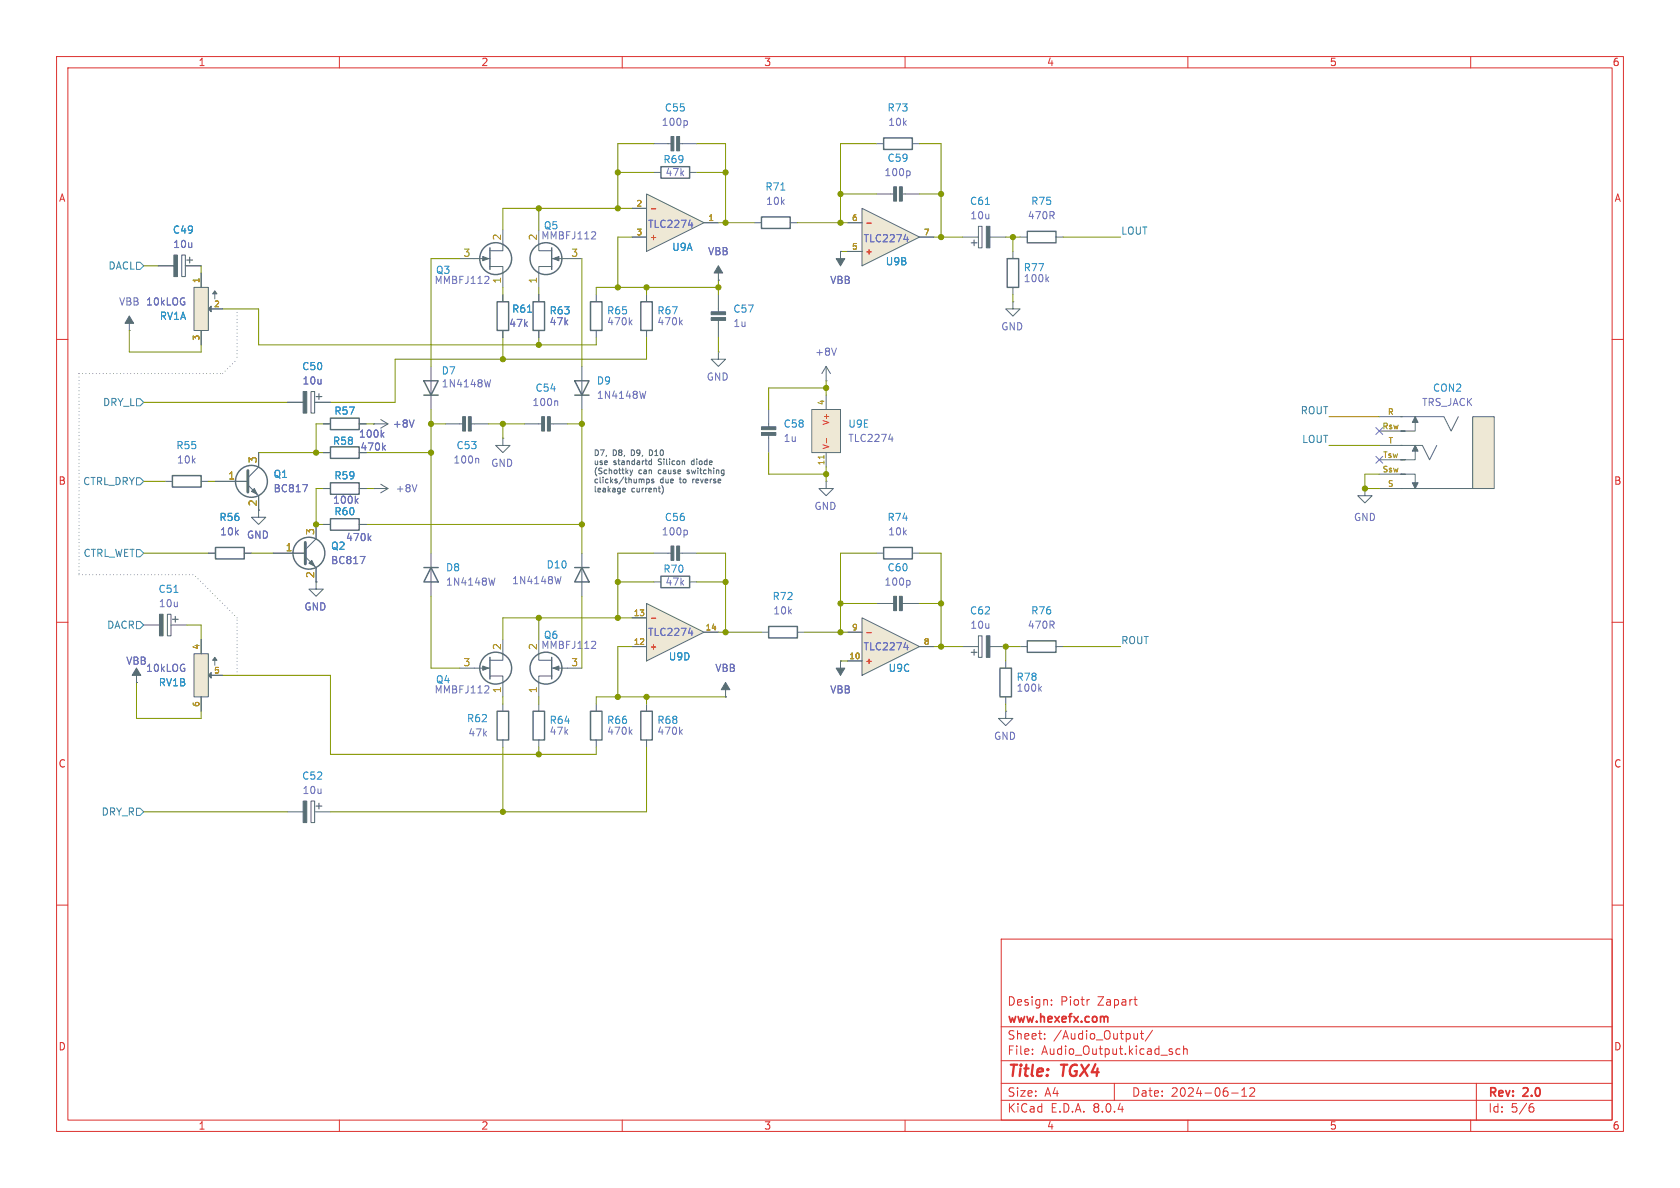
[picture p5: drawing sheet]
<svg xmlns="http://www.w3.org/2000/svg" width="297mm" height="210mm" viewBox="0 0 297 210" stroke-linecap="round" stroke-linejoin="round" font-family="sans-serif">
<g fill="none" stroke="#dc322f" stroke-width=".18">
<path d="M10 10h277v190h-277zM12 12h273v186h-273zM60 10v2M110 10v2M160 10v2M210 10v2M260 10v2M10 60h2M285 60h2M10 110h2M285 110h2M10 160h2"/>
<path d="M285 160h2M177 166h108v32h-108zM185.9 177.6v.1M185.9 176.8v.1M192.5 176.7h.1M200.5 176.7h.5M200.7 177.6l.3 .1M60 198v2M110 198v2M160 198v2M177 194.5h108M177 191.5h108"/>
<path d="M177 187.5h108M177 181.5h108M182.5 186.3v.1M182.5 185.5v.1M184.7 183.6v.1M184.7 182.8v.1M197 191.5v3M201.1 182.7v1M201.1 183.6l-.2 .1M201.6 182.7h.6M201.8 182.2v1.3l.4 .2M203.7 182.1l-1.2 2"/>
<path d="M208.6 185.5l-.4-.1-.3 .3v.4l.1 .2h.6M209.2 185.5l.3-.1 .3 .1 .1 .9M209.2 184.9v1.5M210 198v2M217.7 193.2h1.2M219.5 193.8h.9M219.5 192.7l.5-.4v1.5M221 192.4l.5-.1 .2 .1 .1 .3-.9 1.1h.9M260 198v2M261 191.5v6.5M270.6 195.7h.3l.3 .3-.1 .5-.5 .1M271 195.1l-.4 .1"/>
</g>
<path d="M195.4 179.7l.4 .1v.1v.8" fill="none" stroke="#dc322f" stroke-width=".3"/>
<g fill="none" stroke="#586e75" stroke-width=".18">
<path d="M170.2 41.9h2.8M173 40h.6v3.8h-.6zM174.9 41.9h2.9M179.1 53.3v1.3h-1.3l1.3 1.3 1.2-1.3h-1.2M179.1 53.3h.1M179.1 44.5v1.2M179.1 50.8v1.3M50.8 71.1h2.9M55 69.2h.6v3.8h-.6zM55.6 71.1h2.8M81.3 118.1h5.3M86.6 119.5h2.3v3.7"/>
<path d="M88.9 113v3.7h-2.3"/>
</g>
<g fill="none" stroke="#586e75" stroke-width=".25">
<path d="M178.1 45.7h2v5.1h-2zM86.6 116.2v3.8"/>
<circle cx="87.6" cy="118.1" r="2.82"/>
</g>
<g fill="#586e75" stroke="#586e75" stroke-width=".18">
<path d="M85.3 117.7l1.1 .4-1.1 .4z"/>
<path d="M174.4 40h.6v3.8h-.6z"/>
<path d="M53.6 69.2h.6v3.8h-.6z"/>
</g>
<path d="M185 49.3l.4 .5M185.4 49l-.5 .4M86.2 121.2l.2 .3v.3l-.8 .7h.8" fill="none" stroke="#6c71c4" stroke-width=".18"/>
<path d="M171.7 42.9h1M172.2 42.4v1M55.9 70.1h1M56.4 69.6v1" fill="none" stroke="#586e75" stroke-width=".2"/>
<path d="M174.2 36.1h.7" fill="none" stroke="#268bd2" stroke-width=".18"/>
<path d="M152.4 36.8l10.2 5.1-10.2 5.1z" fill="#eee8d5"/>
<g fill="none" stroke="#586e75" stroke-width=".18">
<path d="M149.9 39.4h2.5M152.4 36.8l10.2 5.1-10.2 5.1zM27.9 47h2.9M32.1 45.1h.7v3.8h-.7zM32.8 47h2.8M149.9 44.5h2.5M162.6 41.9h2.5M135.9 72.4v3.3M135.9 76.7v3.3M114.3 124.5v1.2M114.3 130.8v1.3M128.3 123.2h.1"/>
<path d="M128.3 120.7v2.5"/>
</g>
<path d="M153.3 39.4h.7" fill="none" stroke="#cb4b16" stroke-width=".18"/>
<path d="M159.8 42.3h.8M160.4 41.9v.8M120.3 129.3l.3 .5M120.6 129l-.5 .5" fill="none" stroke="#6c71c4" stroke-width=".18"/>
<path d="M113.3 125.7h2v5.1h-2z" fill="none" stroke="#586e75" stroke-width=".25"/>
<g fill="#586e75" stroke="#586e75" stroke-width=".18">
<path d="M128.3 120.7l.7 1.2h-1.5z"/>
<path d="M134.6 76.5h2.6v.5h-2.6z"/>
<path d="M134.6 75.4h2.6v.5h-2.6z"/>
<path d="M30.7 45.1h.7v3.8h-.7z"/>
</g>
<path d="M33 46h1M33.5 45.5v1" fill="none" stroke="#586e75" stroke-width=".2"/>
<path d="M114.3 106.7l10.2 5.1-10.2 5z" fill="#eee8d5"/>
<path d="M154.9 34.3h3.3M159.3 34.3h3.3M95.2 113v3.7h2.3M97.5 119.5h-2.3v3.7M97.5 118.1h5.4M111.8 114.3h2.5M111.8 109.2h2.5M114.3 106.7l10.2 5.1-10.2 5zM124.5 111.8h2.5M134.6 111.8h1.3M141 111.8h1.2" fill="none" stroke="#586e75" stroke-width=".18"/>
<path d="M115.2 109.3h.7" fill="none" stroke="#cb4b16" stroke-width=".18"/>
<path d="M160.7 30.2l.2 .3v.3l-.2 .3M105.1 113.4l.2 .2v.3l-.8 .7h.8M121.7 111.9h.8M122.3 111.5v.8" fill="none" stroke="#6c71c4" stroke-width=".18"/>
<g fill="none" stroke="#586e75" stroke-width=".25">
<path d="M97.5 116.2v3.8M135.9 110.7h5.1v2.1h-5.1z"/>
<circle cx="96.5" cy="118.1" r="2.82"/>
</g>
<g fill="#586e75" stroke="#586e75" stroke-width=".18">
<path d="M97.8 118.1l1-.4v.8z"/>
<path d="M159 33h.5v2.6h-.5z"/>
<path d="M158 33h.5v2.6h-.5z"/>
</g>
<path d="M260.3 73.7h3.9v12.7h-3.9z" fill="#eee8d5"/>
<g fill="none" stroke="#586e75" stroke-width=".18">
<path d="M243.8 73.7h4.1M243.8 76.2h4.1M243.8 78.7h4.1M247.6 73.7h7.7l1.2 2.5 1.3-2.5M247.6 78.7h3.9l1.2 2.6 1.3-2.6M250.2 78.7v2.6h-2.6h.8M250.2 73.7v2.5h-2.6h.8M260.3 73.7h3.9v12.7h-3.9zM241.3 86.4v1.2h1.3l-1.3 1.3-1.3-1.3h1.3M241.3 86.4h.1M243.8 86.4h16.5M243.8 83.8h4.1"/>
<path d="M243.8 81.3h4.1M248.4 83.8h-.8h2.6v2.6M88.9 124.5v1.2M88.9 130.8v1.3"/>
</g>
<g fill="#586e75" stroke="#586e75" stroke-width=".18">
<path d="M249.7 85.3h1l-.5 1.1z"/>
<path d="M250.2 78.7l.5 1.1h-1z"/>
<path d="M250.2 73.7l.5 1h-1z"/>
</g>
<path d="M87.9 125.7h2v5.1h-2z" fill="none" stroke="#586e75" stroke-width=".25"/>
<path d="M152.4 109.2l10.2 5.1-10.2 5.1z" fill="#eee8d5"/>
<g fill="none" stroke="#586e75" stroke-width=".18">
<path d="M22.9 58.4h.1M22.9 55.9v2.5M81.3 45.7h5.3M86.6 47.1h2.3v3.7M88.9 40.6v3.7h-2.3M88.9 52.1v1.2M88.9 58.4v1.3M148.6 44.5h.1M148.6 44.5v2.5M180.3 41.9h1.3M186.7 41.9h1.3M57.1 74.9h1.3"/>
<path d="M63.5 74.9h1.3M66 74.9h.1M66 74.9h2.6M67.3 74.2l1.3 .7M68.6 74.9l-1.3 .8M76.2 64.8v7.6M78.7 74.9h3.3M83.1 74.9h3.3M88.9 77.5v1.2h-1.3l1.3 1.3 1.3-1.3h-1.3M88.9 77.5h.1M127 62.2v1.3h-1.3l1.3 1.3 1.3-1.3h-1.3M127 62.2h.1"/>
<path d="M146 67.3h.1M146 64.8l-.7 1.2M146 64.8v2.5M146 64.8l.8 1.2M29.2 85.1h1.3M35.6 85.1h1.2M36.8 97.8h1.3M38.1 85.1h5.7M43.2 97.8h1.2M43.8 85.7l1.9 1.9v3.8h-1.3l1.3 1.3 1.3-1.3h-1.3M45.7 80v2.6l-1.9 1.9M48.3 97.8h5.7"/>
<path d="M54 98.4l1.9 1.9v3.8h-1.3l1.3 1.3 1.2-1.3h-1.2M55.9 92.7v2.6l-1.9 1.9M57.1 80h1.3M57.1 86.4h1.3M57.1 92.7h1.3M63.5 86.4h1.3M63.5 92.7h1.3M66 86.4h.1M66 86.4h2.6M67.3 85.6l1.3 .8M68.6 86.4l-1.3 .7M76.2 97.8v7.6"/>
<path d="M154.9 97.8h1.3M161.3 97.8h1.3M148.6 116.8h.1M148.6 116.8v2.6M149.9 116.8h2.5M149.9 111.8h2.5M152.4 109.2l10.2 5.1-10.2 5.1zM154.9 106.7h3.3M159.3 106.7h3.3M162.6 114.3h2.5M177.8 116.8v1.3M95.2 124.5v1.2"/>
<path d="M95.2 130.8v1.3M105.4 124.5v1.2M105.4 130.8v1.3M177.8 125.7v1.3h-1.3l1.3 1.3 1.3-1.3h-1.3M177.8 125.7h.1M177.8 123.2v1.3"/>
</g>
<path d="M153.3 111.8h.7" fill="none" stroke="#cb4b16" stroke-width=".18"/>
<g fill="none" stroke="#6c71c4" stroke-width=".18">
<path d="M86.2 48.8l.2 .3v.3l-.8 .7h.8M67.5 76.8l.4 .5M67.8 79.1l.3 .5M67.9 76.4l-.5 .5M68.1 78.7l-.5 .5M73.2 74.2l-.4 1.3M86.7 67.1l-.3 1.3M147.9 61.5l-.5 1.3M53.5 85.7h.9l-.6 1.2M62.9 88.5l.4 .5M63.3 88.1l-.5 .5M63.7 98.4h.8l-.5 1.2"/>
<path d="M65.2 95.1l.4 .5M65.6 94.7l-.5 .5M73.7 85.7l-.4 1.2M84.5 81l.1 .2v.7M87.5 102.2l-.3 1.2M159.8 114.5h.8M160.4 114v.9M160.7 102.6l.2 .2v.4l-.2 .2M111.4 129.3l.3 .5M111.7 129l-.4 .5M183.8 121.7l.3 .5M184.1 121.3l-.5 .5"/>
</g>
<g fill="#586e75" stroke="#586e75" stroke-width=".18">
<path d="M147.8 118.1h1.6l-.8 1.3z"/>
<path d="M159 105.4h.5v2.6h-.5z"/>
<path d="M158 105.4h.5v2.6h-.5z"/>
<path d="M81.8 73.7h.5v2.5h-.5z"/>
<path d="M82.8 73.7h.5v2.5h-.5z"/>
<path d="M54.6 99.6l.5-.5 .5 1z"/>
<path d="M85.3 45.3l1.1 .4-1.1 .4z"/>
<path d="M45 86.4l.5 1-1.1-.5z"/>
<path d="M147.8 45.7h1.6l-.8 1.3z"/>
<path d="M22.9 55.9l.7 1.3h-1.5z"/>
</g>
<g fill="none" stroke="#586e75" stroke-width=".25">
<path d="M86.6 43.8v3.8M87.9 53.3h2v5.1h-2zM181.6 40.9h5.1v2h-5.1zM58.4 73.9h5.1v2h-5.1zM58.4 79h5.1v2h-5.1zM74.9 67.3h2.6l-1.3 2.6zM74.9 69.9h2.6M30.5 84.1h5.1v2h-5.1zM38.1 96.8h5.1v2h-5.1zM58.4 85.3h5.1v2.1h-5.1zM58.4 91.7h5.1v2h-5.1zM156.2 96.8h5.1v2h-5.1z"/>
<path d="M74.9 100.3h2.6M76.2 100.3l1.3 2.6h-2.6zM176.8 118.1h2v5.1h-2zM94.2 125.7h2.1v5.1h-2.1zM104.4 125.7h2v5.1h-2z"/>
<circle cx="87.6" cy="45.7" r="2.82"/>
<circle cx="44.4" cy="85.1" r="2.82"/>
<circle cx="54.6" cy="97.8" r="2.82"/>
</g>
<path d="M43.8 83.2v3.8M54 95.9v3.8" fill="none" stroke="#586e75" stroke-width=".51"/>
<path d="M93.3 55.2h.7" fill="none" stroke="#268bd2" stroke-width=".18"/>
<path d="M34.3 50.8h2.5v7.6h-2.5z" fill="#eee8d5"/>
<g fill="none" stroke="#586e75" stroke-width=".18">
<path d="M154.9 25.4h1.3M161.3 25.4h1.3M34.3 50.8h2.5v7.6h-2.5zM35.6 48.3v2.5M35.6 58.4v2.6M37.3 54.6h2.1M38 51.4v1.4M115.6 97.8h3.3M119.9 97.8h3.3M25.4 110.5h2.9M29.6 108.6h.6v3.8h-.6zM30.2 110.5h2.8"/>
<path d="M115.6 102.9h1.2M121.9 102.9h1.3M50.8 143.5h2.9M55 141.6h.6v3.8h-.6zM55.6 143.5h2.8"/>
</g>
<g fill="#586e75" stroke="#586e75" stroke-width=".18">
<path d="M37.3 54.1v1l-.5-.5z"/>
<path d="M38 51.4l.4 .5h-.8z"/>
<path d="M28.2 108.6h.6v3.8h-.6z"/>
<path d="M119.6 96.5h.5v2.6h-.5z"/>
<path d="M118.6 96.5h.5v2.6h-.5z"/>
<path d="M53.6 141.6h.6v3.8h-.6z"/>
</g>
<path d="M156.2 24.4h5.1v2h-5.1zM116.8 101.9h5.1v2h-5.1z" fill="none" stroke="#586e75" stroke-width=".25"/>
<path d="M30.5 109.5h1M31 109v1M55.9 142.5h1M56.4 142v1" fill="none" stroke="#586e75" stroke-width=".2"/>
<path d="M30.7 104.7h.8" fill="none" stroke="#268bd2" stroke-width=".18"/>
<path d="M121.3 93.7l.2 .3v.3l-.2 .3" fill="none" stroke="#6c71c4" stroke-width=".18"/>
<path d="M143.5 72.4h5.1v7.6h-5.1z" fill="#eee8d5"/>
<path d="M143.5 72.4h5.1v7.6h-5.1zM146 69.9v2.5M146 85.1v1.3h-1.2l1.2 1.2 1.3-1.2h-1.3M146 85.1h.1M146 80v2.6" fill="none" stroke="#586e75" stroke-width=".18"/>
<path d="M146.1 77.5v.8" fill="none" stroke="#cb4b16" stroke-width=".18"/>
<path d="M145.7 80.5v.6" fill="none" stroke="#b58900" stroke-width=".18"/>
<path d="M157.1 77.6h.8M157.7 77.2v.8" fill="none" stroke="#6c71c4" stroke-width=".18"/>
<path d="M114.3 34.3l10.2 5.1-10.2 5.1z" fill="#eee8d5"/>
<path d="M111.8 36.8h2.5M114.3 34.3l10.2 5.1-10.2 5.1zM124.5 39.4h2.5M111.8 41.9h2.5M114.3 52.1v1.2M114.3 58.4v1.3" fill="none" stroke="#586e75" stroke-width=".18"/>
<path d="M115.2 36.9h.7" fill="none" stroke="#cb4b16" stroke-width=".18"/>
<path d="M121.7 39.8h.8M122.3 39.4v.8M120.3 56.9l.3 .5M120.6 56.6l-.5 .5" fill="none" stroke="#6c71c4" stroke-width=".18"/>
<path d="M113.3 53.3h2v5.1h-2z" fill="none" stroke="#586e75" stroke-width=".25"/>
<path d="M34.3 115.6h2.5v7.6h-2.5z" fill="#eee8d5"/>
<g fill="none" stroke="#586e75" stroke-width=".18">
<path d="M111.8 36.8h2.5M115.6 25.4h3.3M115.6 30.5h1.2M119.9 25.4h3.3M121.9 30.5h1.3M124.5 39.4h2.5M133.3 39.4h1.3M139.7 39.4h1.3M149.9 39.4h2.5M27.9 47h2.9M32.8 47h2.8M35.6 48.3v2.5"/>
<path d="M35.6 58.4v2.6M37.3 54.6h2.1M88.9 52.1v1.2M88.9 58.4v1.3M95.2 40.6v3.7h2.3M95.2 52.1v1.2M95.2 58.4v1.3M97.5 47.1h-2.3v3.7M97.5 45.7h5.4M105.4 52.1v1.2M105.4 58.4v1.3M111.8 41.9h2.5"/>
<path d="M127 49.5h.1M127 47v2.5M127 52.1v3.3M127 56.4v3.3M148.6 44.5h.1M149.9 44.5h2.5M162.6 41.9h2.5M50.8 71.1h2.9M55.6 71.1h2.8M57.1 74.9h1.3M63.5 74.9h1.3M66 74.9h.1"/>
<path d="M92.7 74.9h3.3M97 74.9h3.3M102.9 64.8v7.6M115 79.5h-.2v1h.2M36.8 97.8h1.3M38.1 85.1h5.7M43.2 97.8h1.2M45.7 80v2.6M45.7 87.6v2.6M48.3 97.8h5.7M55.9 92.7v2.6M57.1 80h1.3"/>
<path d="M57.1 86.4h1.3M57.1 92.7h1.3M63.5 86.4h1.3M63.5 92.7h1.3M102.9 97.8v7.6M110.1 86.9h.4M110.6 86.5l-.5 .1M111.4 83.1l.2 .6M111.6 83.7l-.2 .4M111.8 83.1l-.2 .6M113.6 84.7l.2 .1v.6M114.3 84.7h.3l.2 .2-.1 .4h-.4"/>
<path d="M114.3 84.7v1M115.2 81.1v1M115.2 81.5h-.3l-.2 .2 .1 .4h.4M115.6 84.7h-.3l-.1 .1v.2l.4 .1v.2h-.4M117.2 86.3v.6l-.2 .5M121.5 83.7h.1M121.5 83.1v.3M122.3 81.6v.4M122.5 84.7v.7M24.1 118.1v2.6M34.3 115.6h2.5v7.6h-2.5zM35.6 113v2.6"/>
<path d="M37.3 119.4h2.1M38 116.2v1.4M55.9 100.3v2.6M111.8 114.3h2.5M111.8 109.2h2.5M124.5 111.8h2.5M148.6 116.8h.1M149.9 116.8h2.5M149.9 111.8h2.5M162.6 114.3h2.5M170.2 114.3h2.8M173 112.4h.6v3.8h-.6z"/>
<path d="M174.9 114.3h2.9M180.3 114.3h1.3M186.7 114.3h1.3M24.1 120.7h.1M35.6 123.2v2.5M128.3 123.2h.1"/>
</g>
<g fill="#586e75" stroke="#586e75" stroke-width=".18">
<path d="M36.8 119.4l.5-.5v1z"/>
<path d="M38 116.2l.4 .5h-.8z"/>
<path d="M174.4 112.4h.6v3.8h-.6z"/>
<path d="M127 47l.8 1.3h-1.6z"/>
<path d="M125.7 56.1h2.6v.5h-2.6z"/>
<path d="M125.7 55.1h2.6v.5h-2.6z"/>
<path d="M95.8 73.7h.5v2.5h-.5z"/>
<path d="M96.8 73.7h.5v2.5h-.5z"/>
<path d="M97.8 45.7l1-.4v.8z"/>
<path d="M24.1 118.1l.8 1.3h-1.5z"/>
<path d="M119.6 24.1h.5v2.6h-.5z"/>
<path d="M118.6 24.1h.5v2.6h-.5z"/>
</g>
<path d="M171.7 115.3h1M172.2 114.8v1" fill="none" stroke="#586e75" stroke-width=".2"/>
<g fill="none" stroke="#586e75" stroke-width=".25">
<path d="M116.8 29.5h5.1v2h-5.1zM134.6 38.4h5.1v2h-5.1zM94.2 53.3h2.1v5.1h-2.1zM97.5 43.8v3.8M104.4 53.3h2v5.1h-2zM101.6 67.3h2.5l-1.2 2.6zM101.6 69.9h2.5M101.6 100.3h2.5M102.9 100.3l1.2 2.6h-2.5zM181.6 113.3h5.1v2h-5.1z"/>
<circle cx="96.5" cy="45.7" r="2.82"/>
</g>
<g fill="none" stroke="#6c71c4" stroke-width=".18">
<path d="M121.3 21.3l.2 .3v.3l-.2 .3M121.7 39.8h.8M122.3 39.4v.8M105.1 41l.2 .2v.3l-.8 .7h.8M111.4 56.9l.3 .5M111.7 56.6l-.4 .5M159.8 42.3h.8M160.4 41.9v.8M67.5 76.8l.4 .5M67.8 79.1l.3 .5M67.9 76.4l-.5 .5M68.1 78.7l-.5 .5"/>
<path d="M73.2 74.2l-.4 1.3M98.4 70.9l.2 .1v.7M114.2 69.2l-.3 1.2M243.2 75.6l1.2 1.2M244.4 75.6l-1.2 1.2M53.5 85.7h.9l-.6 1.2M62.9 88.5l.4 .5M63.3 88.1l-.5 .5M63.7 98.4h.8l-.5 1.2M65.2 95.1l.4 .5M65.6 94.7l-.5 .5M243.2 80.7l1.2 1.2"/>
<path d="M244.4 80.7l-1.2 1.2M99.2 101.9l-.3 1.3M121.7 111.9h.8M122.3 111.5v.8M159.8 114.5h.8M160.4 114v.9"/>
</g>
<path d="M138 33.6h.8M93.3 55.2h.7" fill="none" stroke="#268bd2" stroke-width=".18"/>
<path d="M24.1 46.4h.7l.6 .6-.6 .6h-.7zM24.1 70.5h.7l.6 .6-.6 .7h-.7zM24.1 97.2h.7l.6 .6-.6 .6h-.7zM24.1 84.5h.7l.6 .6-.6 .6h-.7zM24.1 109.9h.7l.6 .6-.6 .6h-.7zM24.1 142.9h.7l.6 .6-.6 .6h-.7z" fill="none" stroke="#2aa198" stroke-width=".18"/>
<path d="M41.9 54.6v8.9M14 66h25.4M14 66v35.6M39.4 66l2.5-2.5M14 101.6h20.3M41.9 119.4v-10.2M41.9 109.2l-7.6-7.6" fill="none" stroke="#586e75" stroke-width=".18" stroke-dasharray="0 .6"/>
<g fill="none" stroke="#859900" stroke-width=".18">
<path d="M95.2 36.8v3.8M109.2 30.5h6.4M111.8 36.8h-22.9v3.8M115.6 25.4h-6.4v11.4M123.2 30.5h5.1M123.2 25.4h5.1v14M127 39.4h6.3M141 39.4h8.9M148.6 34.3h6.3M154.9 25.4h-6.3v14M162.6 25.4h3.8v16.5M162.6 34.3h3.8"/>
<path d="M22.9 58.4v3.8h12.7v-1.2M25.4 47h2.5M35.6 47v1.3M39.4 54.6h6.3v6.4h59.7v-1.3M81.3 45.7h-5.1v19.1M88.9 50.8v1.3M88.9 59.7v3.8M95.2 50.8v1.3M95.2 59.7v1.3M102.9 45.7v19.1M111.8 41.9h-2.6v8.9M114.3 50.8v1.3"/>
<path d="M114.3 59.7v3.8h-44.5v7.6h-11.4M127 49.5v2.6M127 59.7v2.5M127 50.8h-21.6v1.3M148.6 44.5h1.3M165.1 41.9h5.1M177.8 41.9h2.5M179.1 41.9v2.6M179.1 52.1v1.2M188 41.9h10.1M25.4 71.1h25.4M57.1 74.9h-1.2v5.1"/>
<path d="M64.8 74.9h1.2M76.2 74.9h2.5M76.2 72.4v25.4M86.4 74.9h6.3M88.9 74.9v2.6M100.3 74.9h2.6M102.9 72.4v25.4M146 67.3v2.6M146 68.6h-10.1v3.8M234.9 73.7h8.9M234.9 78.7h8.9M25.4 85.1h3.8"/>
<path d="M25.4 97.8h11.4M36.8 85.1h1.3M44.4 97.8h3.9M45.7 80h11.4M57.1 86.4h-1.2v6.3h1.2M64.8 92.7h38.1M64.8 86.4h1.2M64.8 80h11.4M115.6 97.8h-6.4v11.4M123.2 97.8h5.1v14M135.9 80v3.8h10.1M146 82.6v2.5"/>
<path d="M154.9 97.8h-6.3v14M162.6 97.8h3.8v16.5M243.8 83.8h-2.5v2.6h2.5M33 110.5h2.6v2.5M39.4 119.4h19v14h47v-1.3M76.2 105.4v12.7h5.1M95.2 109.2v3.8M102.9 105.4v12.7M109.2 102.9h6.4M111.8 109.2h-22.9v3.8M111.8 114.3h-2.6v8.9M123.2 102.9h5.1"/>
<path d="M127 111.8h7.6M142.2 111.8h7.7M148.6 106.7h6.3M148.6 116.8h1.3M162.6 106.7h3.8M165.1 114.3h5.1M180.3 114.3h-2.5v2.5M188 114.3h10.1M24.1 120.7v6.3h11.5v-1.3M88.9 123.2v1.3M88.9 132.1v11.4M95.2 123.2v1.3"/>
<path d="M95.2 132.1v1.3M114.3 123.2v1.3M114.3 132.1v11.4h-55.9M128.3 123.2h-22.9v1.3M177.8 124.5v1.2M25.4 143.5h25.4"/>
</g>
<path d="M115.2 36.9h.7M153.3 39.4h.7M115.2 109.3h.7M153.3 111.8h.7" fill="none" stroke="#cb4b16" stroke-width=".18"/>
<g fill="#859900" stroke="#859900" stroke-width=".18">
<circle cx="128.3" cy="30.5" r=".46"/>
<circle cx="109.2" cy="30.5" r=".46"/>
<circle cx="114.3" cy="50.8" r=".46"/>
<circle cx="109.2" cy="50.8" r=".46"/>
<circle cx="128.3" cy="39.4" r=".46"/>
<circle cx="109.2" cy="36.8" r=".46"/>
<circle cx="95.2" cy="36.8" r=".46"/>
<circle cx="127" cy="50.8" r=".46"/>
<circle cx="146" cy="83.8" r=".46"/>
<circle cx="148.6" cy="106.7" r=".46"/>
<circle cx="177.8" cy="114.3" r=".46"/>
<circle cx="241.3" cy="86.4" r=".46"/>
<circle cx="166.4" cy="114.3" r=".46"/>
<circle cx="166.4" cy="106.7" r=".46"/>
<circle cx="148.6" cy="111.8" r=".46"/>
<circle cx="128.3" cy="102.9" r=".46"/>
<circle cx="128.3" cy="111.8" r=".46"/>
<circle cx="148.6" cy="39.4" r=".46"/>
<circle cx="166.4" cy="41.9" r=".46"/>
<circle cx="166.4" cy="34.3" r=".46"/>
<circle cx="148.6" cy="34.3" r=".46"/>
<circle cx="179.1" cy="41.9" r=".46"/>
<circle cx="146" cy="68.6" r=".46"/>
<circle cx="95.2" cy="109.2" r=".46"/>
<circle cx="76.2" cy="74.9" r=".46"/>
<circle cx="76.2" cy="80" r=".46"/>
<circle cx="55.9" cy="92.7" r=".46"/>
<circle cx="55.9" cy="80" r=".46"/>
<circle cx="114.3" cy="123.2" r=".46"/>
<circle cx="109.2" cy="123.2" r=".46"/>
<circle cx="95.2" cy="133.4" r=".46"/>
<circle cx="88.9" cy="143.5" r=".46"/>
<circle cx="88.9" cy="63.5" r=".46"/>
<circle cx="88.9" cy="74.9" r=".46"/>
<circle cx="109.2" cy="109.2" r=".46"/>
<circle cx="102.9" cy="92.7" r=".46"/>
<circle cx="102.9" cy="74.9" r=".46"/>
<circle cx="95.2" cy="61" r=".46"/>
<circle cx="109.2" cy="102.9" r=".46"/>
</g>
<g font-size="2.8" fill="#dc322f">
<text x="178" y="190.9">Title:</text>
<text x="187.7" y="190.9">TGX4</text>
</g>
<g font-size="2.1" fill="#dc322f">
<text x="178" y="178">Design:</text>
<text x="187.4" y="178">Piotr</text>
<text x="194.1" y="178">Zapart</text>
<text x="178" y="184">Sheet:</text>
<text x="178" y="181.2">www.hexefx.com</text>
<text x="186.2" y="184">/Audio_Output/</text>
<text x="178" y="186.7">File:</text>
<text x="184.1" y="186.7">Audio_Output.kicad_sch</text>
<text x="178" y="196.9">KiCad</text>
<text x="178" y="194.1">Size:</text>
<text x="184.7" y="194.1">A4</text>
<text x="185.7" y="196.9">E.D.A.</text>
<text x="193.3" y="196.9">8.0.4</text>
<text x="200" y="194.1">Date:</text>
<text x="207" y="194.1">2024-06-12</text>
<text x="263" y="194.3">Rev:</text>
<text x="263" y="196.9">Id:</text>
<text x="267.1" y="196.9">5/6</text>
<text x="269.4" y="194.3">2.0</text>
</g>
<g font-size="1.8" fill="#dc322f">
<text x="35" y="11.9">1</text>
<text x="85" y="11.9">2</text>
<text x="135" y="11.9">3</text>
<text x="185" y="11.9">4</text>
<text x="235" y="11.9">5</text>
<text x="285" y="11.9">6</text>
<text x="10.3" y="35.9">A</text>
<text x="285.3" y="35.9">A</text>
<text x="10.3" y="85.9">B</text>
<text x="285.3" y="85.9">B</text>
<text x="10.3" y="135.9">C</text>
<text x="285.3" y="135.9">C</text>
<text x="10.3" y="185.9">D</text>
<text x="285.3" y="185.9">D</text>
<text x="35" y="199.9">1</text>
<text x="85" y="199.9">2</text>
<text x="135" y="199.9">3</text>
<text x="185" y="199.9">4</text>
<text x="235" y="199.9">5</text>
<text x="285" y="199.9">6</text>
</g>
<g font-size="1.8" fill="#6c71c4">
<text x="116.9" y="22.5">100p</text>
<text x="156.9" y="22.5">10k</text>
<text x="117.6" y="31.3">47k</text>
<text x="156.3" y="31.3">100p</text>
<text x="114.5" y="40.5">TLC2274</text>
<text x="135.3" y="36.4">10k</text>
<text x="171.4" y="39">10u</text>
<text x="181.6" y="39">470R</text>
<text x="30.5" y="44">10u</text>
<text x="95.6" y="42.5">MMBFJ112</text>
<text x="125.1" y="45.3">VBB</text>
<text x="152.6" y="43">TLC2274</text>
<text x="76.7" y="50.4">MMBFJ112</text>
<text x="146.7" y="50.4">VBB</text>
<text x="180.9" y="48.2">R77</text>
<text x="180.9" y="50.1">100k</text>
<text x="20.9" y="54.2">VBB</text>
<text x="25.7" y="54.2">10kLOG</text>
<text x="89.9" y="58">47k</text>
<text x="97.1" y="57.7">47k</text>
<text x="107.2" y="55.8">R65</text>
<text x="107.2" y="57.7">470k</text>
<text x="116.1" y="55.8">R67</text>
<text x="116.1" y="57.7">470k</text>
<text x="129.5" y="58">1u</text>
<text x="176.9" y="58.6">GND</text>
<text x="144" y="63.1">+8V</text>
<text x="53.4" y="68.2">10u</text>
<text x="78" y="68.7">1N4148W</text>
<text x="94" y="72">100n</text>
<text x="105.4" y="70.7">1N4148W</text>
<text x="124.8" y="67.5">GND</text>
<text x="251.3" y="72">TRS_JACK</text>
<text x="63.4" y="77.6">100k</text>
<text x="69.4" y="75.8">+8V</text>
<text x="31.2" y="82.1">10k</text>
<text x="80.1" y="82.1">100n</text>
<text x="86.7" y="82.7">GND</text>
<text x="138.4" y="78.3">1u</text>
<text x="149.9" y="78.3">TLC2274</text>
<text x="48.3" y="87.2">BC817</text>
<text x="58.8" y="89.3">100k</text>
<text x="69.9" y="87.2">+8V</text>
<text x="38.8" y="94.8">10k</text>
<text x="43.6" y="95.4">GND</text>
<text x="61.1" y="95.9">470k</text>
<text x="116.9" y="94.8">100p</text>
<text x="143.9" y="90.3">GND</text>
<text x="156.9" y="94.8">10k</text>
<text x="239.3" y="92.3">GND</text>
<text x="58.4" y="99.9">BC817</text>
<text x="28" y="107.5">10u</text>
<text x="78.7" y="103.7">1N4148W</text>
<text x="90.4" y="103.5">1N4148W</text>
<text x="117.6" y="103.7">47k</text>
<text x="156.3" y="103.7">100p</text>
<text x="53.7" y="108.1">GND</text>
<text x="114.5" y="112.6">TLC2274</text>
<text x="136.6" y="108.8">10k</text>
<text x="171.4" y="111.4">10u</text>
<text x="181.6" y="111.4">470R</text>
<text x="22.2" y="117.7">VBB</text>
<text x="25.7" y="119">10kLOG</text>
<text x="95.6" y="114.9">MMBFJ112</text>
<text x="126.4" y="119">VBB</text>
<text x="152.6" y="115.2">TLC2274</text>
<text x="76.7" y="122.8">MMBFJ112</text>
<text x="146.7" y="122.8">VBB</text>
<text x="179.6" y="120.5">R78</text>
<text x="179.6" y="122.5">100k</text>
<text x="82.7" y="130.4">47k</text>
<text x="97.1" y="130.1">47k</text>
<text x="107.2" y="128.2">R66</text>
<text x="107.2" y="130.1">470k</text>
<text x="116.1" y="128.2">R68</text>
<text x="116.1" y="130.1">470k</text>
<text x="175.6" y="131">GND</text>
<text x="53.4" y="140.6">10u</text>
</g>
<g font-size="1.8" fill="#268bd2">
<text x="117.4" y="19.9">C55</text>
<text x="156.8" y="19.9">R73</text>
<text x="117.2" y="29.1">R69</text>
<text x="156.8" y="28.8">C59</text>
<text x="135.2" y="33.9">R71</text>
<text x="30.5" y="41.5">C49</text>
<text x="96.1" y="40.7">Q5</text>
<text x="171.4" y="36.4">C61</text>
<text x="182.2" y="36.4">R75</text>
<text x="118.7" y="44.6">U9A</text>
<text x="156.5" y="47.1">U9B</text>
<text x="77" y="48.6">Q3</text>
<text x="28.2" y="56.7">RV1A</text>
<text x="90.4" y="55.5">R61</text>
<text x="97.1" y="55.8">R63</text>
<text x="129.5" y="55.5">C57</text>
<text x="53.3" y="65.6">C50</text>
<text x="78" y="66.4">D7</text>
<text x="94.6" y="69.4">C54</text>
<text x="105.4" y="68.2">D9</text>
<text x="253.2" y="69.4">CON2</text>
<text x="59" y="73.5">R57</text>
<text x="138.4" y="75.8">C58</text>
<text x="149.9" y="75.8">U9E</text>
<text x="31.1" y="79.6">R55</text>
<text x="58.8" y="78.8">R58</text>
<text x="80.6" y="79.6">C53</text>
<text x="48.3" y="84.7">Q1</text>
<text x="59" y="84.9">R59</text>
<text x="38.7" y="92.3">R56</text>
<text x="59" y="91.3">R60</text>
<text x="117.4" y="92.3">C56</text>
<text x="156.8" y="92.3">R74</text>
<text x="58.4" y="97.4">Q2</text>
<text x="78.7" y="101.2">D8</text>
<text x="96.5" y="100.7">D10</text>
<text x="117.2" y="101.4">R70</text>
<text x="156.8" y="101.2">C60</text>
<text x="27.9" y="105">C51</text>
<text x="136.5" y="106.3">R72</text>
<text x="96.1" y="113.1">Q6</text>
<text x="171.4" y="108.8">C62</text>
<text x="182.2" y="108.8">R76</text>
<text x="118.1" y="116.9">U9D</text>
<text x="157" y="119">U9C</text>
<text x="28" y="121.5">RV1B</text>
<text x="77" y="121">Q4</text>
<text x="82.5" y="127.9">R62</text>
<text x="97.1" y="128.2">R64</text>
<text x="53.3" y="138">C52</text>
</g>
<g font-size="1.8" fill="#2aa198">
<text x="198.1" y="41.6">LOUT</text>
<text x="19.1" y="47.9">DACL</text>
<text x="18.1" y="72">DRY_L</text>
<text x="229.8" y="73.3">ROUT</text>
<text x="230.1" y="78.4">LOUT</text>
<text x="14.6" y="86">CTRL_DRY</text>
<text x="14.7" y="98.7">CTRL_WET</text>
<text x="18.8" y="111.4">DACR</text>
<text x="198.1" y="114">ROUT</text>
<text x="17.9" y="144.4">DRY_R</text>
</g>
<g font-size="1.8" fill="#b58900">
<text x="81.8" y="45.5">3</text>
<text x="88.6" y="42.6" transform="rotate(-90 88.6 42.6)">2</text>
<text x="95" y="42.6" transform="rotate(-90 95 42.6)">2</text>
<text x="100.9" y="45.5">3</text>
<text x="88.6" y="50.2" transform="rotate(-90 88.6 50.2)">1</text>
<text x="95" y="50.2" transform="rotate(-90 95 50.2)">1</text>
<text x="45.5" y="82" transform="rotate(-90 45.5 82)">3</text>
<text x="40.3" y="84.8">1</text>
<text x="45.5" y="89.6" transform="rotate(-90 45.5 89.6)">2</text>
<text x="55.6" y="94.7" transform="rotate(-90 55.6 94.7)">3</text>
<text x="50.4" y="97.5">1</text>
<text x="81.8" y="117.9">3</text>
<text x="88.6" y="115" transform="rotate(-90 88.6 115)">2</text>
<text x="95" y="115" transform="rotate(-90 95 115)">2</text>
<text x="100.9" y="117.9">3</text>
<text x="88.6" y="122.6" transform="rotate(-90 88.6 122.6)">1</text>
<text x="95" y="122.6" transform="rotate(-90 95 122.6)">1</text>
</g>
<g font-size="1.8" fill="#586e75">
<text x="63.6" y="79.9">470k</text>
<text x="55.6" y="102.3" transform="rotate(-90 55.6 102.3)">2</text>
</g>
<g font-size="1.4" fill="#b58900">
<text x="112.4" y="36.6">2</text>
<text x="112.4" y="41.7">3</text>
<text x="125.1" y="39.1">1</text>
<text x="150.5" y="39.1">6</text>
<text x="163.2" y="41.7">7</text>
<text x="150.5" y="44.2">5</text>
<text x="35.3" y="50.1" transform="rotate(-90 35.3 50.1)">1</text>
<text x="37.7" y="54.4">2</text>
<text x="35.3" y="60.3" transform="rotate(-90 35.3 60.3)">3</text>
<text x="145.8" y="71.7" transform="rotate(-90 145.8 71.7)">4</text>
<text x="244.3" y="75.9">Rsw</text>
<text x="245.2" y="73.4">R</text>
<text x="145.8" y="82.4" transform="rotate(-90 145.8 82.4)">11</text>
<text x="244.3" y="83.6">Ssw</text>
<text x="244.4" y="81">Tsw</text>
<text x="245.4" y="78.5">T</text>
<text x="245.3" y="86.1">S</text>
<text x="111.9" y="109">13</text>
<text x="124.6" y="111.5">14</text>
<text x="150.5" y="111.5">9</text>
<text x="35.3" y="114.9" transform="rotate(-90 35.3 114.9)">4</text>
<text x="37.7" y="119.1">5</text>
<text x="111.9" y="114">12</text>
<text x="150" y="116.6">10</text>
<text x="163.2" y="114">8</text>
<text x="35.3" y="125.1" transform="rotate(-90 35.3 125.1)">6</text>
</g>
<g font-size="1.4" fill="#cb4b16">
<text x="114.8" y="42.6">+</text>
<text x="152.9" y="45.2">+</text>
<text x="146.8" y="75.3" transform="rotate(-90 146.8 75.3)">V+</text>
<text x="146.8" y="79.5" transform="rotate(-90 146.8 79.5)">V-</text>
<text x="114.8" y="115">+</text>
<text x="152.9" y="117.6">+</text>
</g>
<g font-size="1.4" fill="#586e75">
<text x="104.9" y="80.9">D7,</text>
<text x="104.9" y="82.6">use</text>
<text x="108.3" y="80.9">D8,</text>
<text x="108.5" y="82.6">standartd</text>
<text x="111.8" y="80.9">D9,</text>
<text x="115.2" y="80.9">D10</text>
<text x="116.6" y="82.6">Silicon</text>
<text x="122.7" y="82.6">diode</text>
<text x="104.9" y="84.2">(Schottky</text>
<text x="104.9" y="85.8">clicks/thumps</text>
<text x="104.9" y="87.4">leakage</text>
<text x="111.7" y="87.4">current)</text>
<text x="112.9" y="84.2">can</text>
<text x="116.6" y="84.2">cause</text>
<text x="116.7" y="85.8">due</text>
<text x="120.4" y="85.8">to</text>
<text x="121.9" y="84.2">switching</text>
<text x="122.9" y="85.8">reverse</text>
</g>
</svg>
